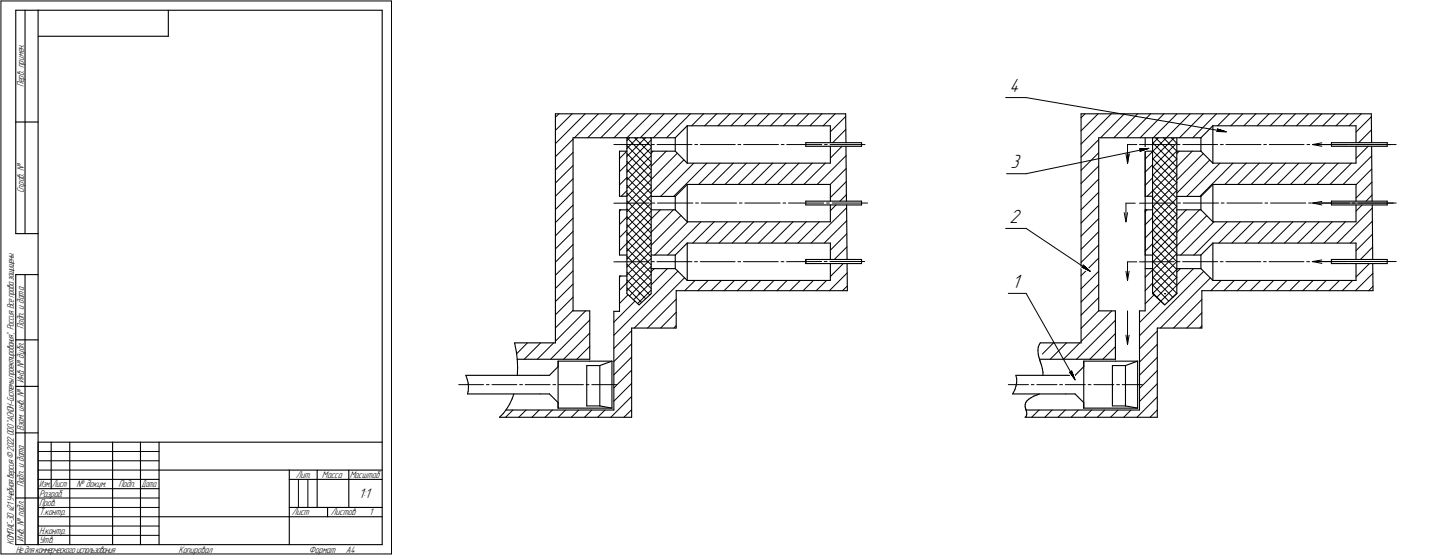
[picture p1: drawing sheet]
<svg xmlns="http://www.w3.org/2000/svg" width="777mm" height="300mm" viewBox="0 0 777 300" stroke-linecap="round" stroke-linejoin="round" font-family="sans-serif">
<g fill="none" stroke="#000" stroke-width=".59">
<path d="M8 6v119zM8 6h12zM13 6v119zM20 6v287zM20 6h185zM20 19h71zM91 6v13zM205 6v287zM8 66h12zM299 61h156zM299 61v123zM308 74v93z"/>
<path d="M308 74h55zM337 74v74zM350 74v70zM363 74l6-6zM363 74v7zM369 68h77zM369 68v20zM433 77v1zM433 77h30zM433 78v1zM433 79h30zM446 68v9z"/>
<path d="M446 79v9zM455 61v16zM455 79v29zM463 77v2zM581 61h156zM581 61v123zM591 74v93zM591 74h55zM616 74v74zM620 74v74zM633 74v70zM646 74v7z"/>
<path d="M652 68l-6 6zM652 68h77zM652 68v20zM716 77v1zM716 77h30zM716 78v1zM716 79h30zM729 68v9zM729 79v9zM737 61v16zM737 79l1 29zM746 77v2z"/>
<path d="M333 81h4zM333 81v24zM350 81h13zM363 81l6 7zM369 88h77zM369 99v20zM369 99h77zM369 99l-6 6zM446 99v9zM607 83l-1 5zM616 81h4zM616 81v24z"/>
<path d="M633 81h13zM646 81l6 7zM652 88h77zM652 99v20zM652 99h77zM652 99l-6 6zM729 99v9zM333 113v24zM333 113h4zM333 105h4zM350 113h13zM350 105h13z"/>
<path d="M363 113l6 6zM363 105v8zM369 119h77zM433 108v2zM433 108h30zM433 110h30zM446 110v9zM455 110v29zM463 108v2zM616 113v24zM616 113h4zM616 105h4z"/>
<path d="M633 113h13zM633 105h13zM646 113l6 6zM646 105v8zM652 119h77zM716 108v2zM716 108h30zM716 110h30zM729 110v9zM738 110v29zM746 108v2zM8 125h12z"/>
<path d="M333 137h4zM350 137h13zM363 137v7zM369 131v20zM369 131h77zM369 131l-6 6zM433 139v3zM433 139v1zM433 139h30zM446 131v8zM463 139v3zM616 137h4z"/>
<path d="M633 137h13zM646 137v7zM652 131v20zM652 131h77zM652 131l-6 6zM716 139v3zM716 139v1zM716 139h30zM729 131v8zM746 139v3zM8 147v146zM8 147h12z"/>
<path d="M13 147v146zM333 148v19zM333 148h4zM337 148v10zM337 158l7 6zM344 158h.1M350 144h13zM350 144v14zM363 144l6 7zM364 156h92zM364 156v20zM369 151h77z"/>
<path d="M433 141v1zM433 142h30zM446 142v9zM455 142l1 14zM616 148v19zM616 144h4zM620 148v10zM620 158l6 6zM626 158h1zM633 144h13zM633 144v14zM646 144l6 7z"/>
<path d="M646 156h92zM646 156v20zM652 151h77zM716 141v1zM716 142h30zM729 142v9zM738 142v14zM308 167h9zM317 167v26zM330 167v53zM330 167h3zM340 176h24z"/>
<path d="M340 176v48zM344 164l6-6zM591 167h9zM600 167v26zM613 167v53zM613 167h.1M613 167h3zM622 176h24zM622 176v48zM626 164l7-6zM8 183h12zM277 184h22z"/>
<path d="M277 184v1zM277 185l1 4zM278 189v4zM278 193h39zM278 193v4zM278 197v5zM300 194v25zM300 194h17zM300 194v3zM300 197l-5 5zM315 196v22zM315 196h7z"/>
<path d="M317 194h12zM322 196l7-2zM322 196v22zM329 194v25zM558 188v2zM558 190l1 2zM558 186v2zM559 192v1zM559 185l-1 1zM559 193h41zM559 193v1zM559 194h.1"/>
<path d="M559 184h22zM559 195h.1M559 184v1zM559 195h1zM560 195v1zM560 196v2zM560 198l1 2zM561 200v2zM583 194v25zM583 194h17zM583 194v3zM583 197l-5 5z"/>
<path d="M598 196v22zM598 196h7zM600 194h12zM605 196l7-2zM605 196v22zM612 194v25zM8 208h12zM250 202h40zM250 202l1 2zM251 204l1 2zM251 212h39zM252 206v2z"/>
<path d="M252 210l-1 2zM252 208v2zM272 220l-1 2zM274 217l-2 3zM275 214l-1 3zM276 212l-1 2zM290 202h5zM290 212h5zM295 212l5 4zM300 219h29zM300 216v3zM315 218h7z"/>
<path d="M322 218l7 1zM544 212h29zM545 211h.1M546 209l-1 2zM546 202h27zM546 202l1 1zM546 207v2zM547 203v2zM547 205l-1 2zM551 218v1zM551 217v1zM551 219h.1"/>
<path d="M552 220h.1M552 216l-1 1zM552 215v1zM552 215l1-1zM553 214h1zM554 214l2-1zM556 213l2-1zM558 212h1zM573 202h5zM573 212h5zM578 212l5 4zM583 219h29z"/>
<path d="M583 216v3zM598 218h7zM605 218l7 1zM8 232h12zM20 237h185zM20 237v56zM28 237v25zM38 237v56zM61 237v56zM76 237v56zM86 237v56zM269 224h71z"/>
<path d="M269 224l2-2zM272 220h58zM551 224h71zM551 224h1zM552 220h61zM552 220v1zM552 221v1zM552 223v1zM552 222v1zM20 257h66zM86 252h119zM156 252v41z"/>
<path d="M156 257h15zM171 252v21zM171 257h34zM188 252v21zM8 267h12zM20 262h66zM86 278h70zM156 278h49zM156 273h49zM176 273v5zM8 293h12zM20 293h185z"/>
</g>
<g fill="none" stroke="#000" stroke-width=".54">
<path d="M1 1v297zM1 1h209zM210 1v297zM541 52h11zM552 52l107 19zM299 77l16-16zM299 70l9-9zM299 63l1-2zM309 74l13-13zM323 74l13-13zM329 61l-13 13zM330 78h19z"/>
<path d="M337 80l6-6zM337 76l2-2zM337 74l13 13zM337 78l13 13zM341 74l9 9zM343 61l-13 13zM345 74l5 5zM350 74h.1M350 61l-13 13zM350 78h2zM351 74l13-13zM353 78h19z"/>
<path d="M357 61l-13 13zM371 61l-13 13zM372 68l6-7zM374 78h1zM377 78h18zM379 68l6-7zM386 68l6-7zM397 78h1zM399 61l-6 7zM400 78h19zM407 61l-7 7zM414 61l-7 7z"/>
<path d="M414 68l7-7zM420 78h2zM421 68l7-7zM423 78h19zM428 68l7-7zM435 68l7-7zM443 78h2zM446 78h19zM446 71l9-8zM449 61l-6 7zM453 79l-7 6zM455 70l-7 7z"/>
<path d="M455 77h.1M581 77l16-16zM581 70l9-9zM583 61l-2 2zM605 61l-13 13zM606 78h5zM606 78v10zM612 61l-13 13zM613 78h18zM619 61l-13 13zM620 77l3-3zM620 77l13 13z"/>
<path d="M621 74l12 11zM626 74l7 7zM626 61l-13 13zM630 74l3 3zM633 77l-13 13zM633 61l-13 13zM633 78h1zM636 78h19zM640 61l-13 13zM647 61l-13 13zM654 61l-13 13zM654 71h5z"/>
<path d="M654 71l1-1zM654 69l1 1zM654 69l5 2zM655 68l6-7zM656 78h2zM659 78h19zM662 68l6-7zM669 68l6-7zM676 68l6-7zM679 78h2zM682 78h19zM683 68l6-7z"/>
<path d="M690 68l6-7zM697 68l6-7zM703 78h1zM704 68l7-7zM706 78h18zM706 78h45zM706 78l5-1zM706 78l5 1zM711 68l7-7zM718 68l7-7zM725 68l7-7zM726 78h1z"/>
<path d="M729 78h19zM729 71l8-8zM731 77l6-7zM299 98l9-9zM299 91l9-9zM299 84l9-9zM333 92l4-4zM337 81l-4 4zM337 97l13-13zM337 92l13-13zM337 88l13-13zM337 84l10-10z"/>
<path d="M337 82l13 14zM337 87l13 13zM337 91l13 13zM337 95l13 13zM337 99l13 14zM337 95l-4 4zM350 88l-13 13zM350 89l8-8zM351 81l-1 1zM364 82l-14 14zM376 99l11-11zM383 99l11-11z"/>
<path d="M390 99l11-11zM397 99l11-11zM404 99l11-11zM411 99l12-11zM418 99l12-11zM425 99l12-11zM432 99l12-11zM439 99l16-15zM455 91l-9 8zM541 93h11zM552 93l66-13zM581 99l10-10z"/>
<path d="M581 92l10-10zM581 84l10-9zM605 83l1 5zM607 83l-1 5zM613 80v1zM613 80h5zM613 81l5-1zM613 81h.1M616 92l4-4zM620 94l13-13zM620 86l11-12zM620 81l7-7z"/>
<path d="M620 81l13 13zM620 85l13 13zM620 89l13 13zM620 94l13 13zM620 98l13 13zM620 96l-4 4zM620 81l-4 4zM633 98l-13 13zM633 90l-13 13zM633 85l-13 13zM633 97l14-15zM633 82l1-1z"/>
<path d="M641 81l-8 9zM650 86l-17 18zM659 99l11-11zM666 99l11-11zM673 99l11-11zM680 99l11-11zM687 99l11-11zM694 99l11-11zM701 99l11-11zM708 99l11-11zM715 99l12-11zM722 99l16-15z"/>
<path d="M729 99l9-8zM729 85l7-6zM299 120l9-10zM299 113l9-10zM299 105l9-9zM330 109h19zM334 113h-1zM337 118l13-13zM337 114l13-13zM337 109l13-13zM337 105l13-13zM337 104l13 13z"/>
<path d="M337 108l13 13zM337 112l13 13zM337 116l13 13zM337 117l-4 4zM337 102l-3 3zM350 118l5-5zM350 103l18-17zM351 109h1zM353 109h20zM355 105l18-17zM362 113l-12 12zM362 105l18-17z"/>
<path d="M374 109h1zM377 109h19zM398 109h1zM400 109h19zM421 109h1zM424 109h19zM444 109h2zM446 106l9-8zM447 109h19zM449 110l-3 3zM452 108l3-3zM581 120l10-10z"/>
<path d="M581 113l10-10zM581 106l10-10zM604 114l1 5zM605 109h5zM605 109v10zM606 114l-1 5zM613 109h19zM617 113l-1 1zM617 105l3-2zM620 120l13-13zM620 107l13-13zM620 102l13 13z"/>
<path d="M620 106l13 13zM620 111l13 13zM620 115l13 13zM620 119l13 13zM633 115l-13 13zM633 111l-13 13zM633 102l-13 13zM633 109h2zM636 109h19zM638 113l-5 5zM638 105l18-17zM645 113l-12 12z"/>
<path d="M645 105l18-17zM649 116l-16 16zM657 109h1zM660 109h19zM660 119l-18 18zM680 109h2zM683 109h19zM704 109h1zM706 109h45zM706 109l5-1zM706 109l5 1zM707 109h19z"/>
<path d="M727 109h2zM729 113l3-3zM729 106l9-8zM730 109h19zM738 105l-4 3zM299 134l9-10zM299 127l9-10zM337 135l13-13zM337 131l13-13zM337 126l13-13zM337 122l13-13zM337 121l13 13z"/>
<path d="M337 125l13 13zM337 129l13 13zM337 133l13 13zM337 138l13 13zM337 131l-4 4zM337 124l-4 4zM350 139l-13 13zM350 126l-13 13zM350 132l16-16zM352 137l18-18zM359 137l18-18zM372 131l12-12z"/>
<path d="M380 131l11-12zM387 131l11-12zM394 131l11-12zM401 131l11-12zM408 131l11-12zM415 131l11-12zM422 131l11-12zM429 131l12-12zM436 131l19-19zM443 131l12-12zM446 134l9-8zM449 139l6-6z"/>
<path d="M541 123h11zM552 123l34 23zM581 134l10-10zM581 127l10-10zM616 135l4-4zM616 121l4-4zM620 132l13-13zM620 123l13 13zM620 128l13 13zM620 132l13 13zM620 136l13 13zM620 124l-4 4z"/>
<path d="M633 136l-13 13zM633 128l-13 13zM633 124l-13 13zM635 137l18-18zM655 131l12-12zM662 131l12-12zM669 131l12-12zM676 131l12-12zM684 131l11-12zM691 131l11-12zM698 131l11-12zM705 131l11-12z"/>
<path d="M712 131l11-12zM719 131l19-19zM726 131l12-12zM729 135l9-9zM738 133l-7 6zM299 155l9-10zM299 148l9-10zM299 141l9-10zM330 141h19zM333 156l4-4zM333 149l1-1zM337 156l13-13z"/>
<path d="M337 148l13-13zM337 143l13-13zM337 142l13 13zM337 146l12 12zM337 150l10 10zM337 155l8 7zM338 158l-5 5zM338 159l12-12zM350 152l-9 9zM350 153l9-9zM350 146l2-2zM350 141h2z"/>
<path d="M353 141h19zM368 156l6-5zM373 141h2zM375 156l6-5zM377 141h18zM382 156l6-5zM389 156l6-5zM396 156l6-5zM397 141h1zM400 141h18zM404 156l5-5zM411 156l5-5z"/>
<path d="M418 156l5-5zM420 141h1zM423 141l19-1zM425 156l5-5zM432 156l5-5zM439 156l5-5zM443 140h2zM446 156l10-9zM446 140h19zM446 149l7-7zM453 156l3-2zM542 158h10z"/>
<path d="M552 158l26 46zM581 155l10-9zM581 148l10-9zM581 141l10-9zM582 143l4 3zM582 143h.1M582 142v1zM582 142l4 4zM605 146l1 5zM606 141h5zM606 141v10zM607 146l-1 5z"/>
<path d="M613 141h18zM616 149l4-4zM620 158l13-13zM620 145l13-13zM620 140l13 13zM620 145l13 13zM620 149l11 11zM620 153l8 9zM620 157l6 6zM620 152l-4 4zM622 160l11-11zM633 153l-9 9z"/>
<path d="M633 140l-13 14zM633 153l9-9zM633 146l2-2zM633 141h1zM636 141h19zM647 146l-34 34zM651 149l-27 27zM651 156l6-5zM656 141h2zM658 156l6-5zM659 141h19zM665 156l6-5z"/>
<path d="M672 156l6-5zM679 156l6-5zM679 141h2zM682 141h19zM686 156l6-5zM699 151l-6 5zM700 156l6-5zM703 141h1zM706 141l18-1zM706 140h45zM706 140h5zM706 140l5 1z"/>
<path d="M708 156l5-5zM715 156l5-5zM722 156l5-5zM726 140h1zM729 156l9-9zM729 140h19zM729 149l7-7zM729 142h.1M738 154l-2 2zM299 176l9-9zM299 169l9-9zM299 162l9-9z"/>
<path d="M315 167l-16 16zM317 172l-21 21zM330 173l11-11zM341 176l27-27zM343 163l7-7zM364 175l-2 1zM364 168l-9 8zM364 161l-16 15zM581 176l10-9zM581 169l10-9zM581 162l10-9zM606 167v18z"/>
<path d="M613 173l11-11zM616 163l4-5zM629 161l4-4zM646 175l-1 1zM646 168l-8 8zM646 161l-15 15zM284 184l-6 6zM291 184l-9 9zM298 184l-9 9zM303 193l14-14zM310 193l7-7zM330 194l10-9z"/>
<path d="M330 187l10-9zM330 180l34-34zM560 190l6-6zM565 193l8-9zM572 193l9-9zM575 200l3 4zM575 200h1zM576 199v1zM576 199l2 5zM579 193l21-21zM581 183l17-16zM586 193l14-14z"/>
<path d="M600 186l-7 7zM605 180l1 5zM607 180l-1 5zM613 194l9-9zM613 187l9-9zM247 207h13zM262 207h1zM264 207h14zM279 207h2zM282 207h14zM297 207h2zM300 207h14z"/>
<path d="M315 207h2zM318 207h14zM330 215l10-9zM330 208l10-9zM330 201l10-9zM542 207h11zM554 207h2zM557 207h11zM570 207h1zM573 207h11zM585 207h2zM588 207h11z"/>
<path d="M600 207h2zM603 207h11zM613 216l9-10zM613 209l9-10zM613 202l9-10zM272 224l4-4zM279 224l4-4zM286 224l4-4zM293 224l4-4zM300 224l4-4zM307 224l4-4zM314 224l4-4z"/>
<path d="M321 224l4-4zM328 224l12-11zM335 224l5-4zM555 224l4-4zM562 224l4-4zM569 224l4-4zM576 224l4-4zM583 224l4-4zM590 224l4-4zM597 224l4-4zM604 224l4-4zM611 224l11-11z"/>
<path d="M618 224l4-4zM20 247h66zM20 252h66zM20 242h66zM160 257v16zM166 257v16zM20 267h66zM20 273h66zM20 278h66zM1 298h209zM20 283h66zM20 288h66z"/>
</g>
<g fill="#fff" stroke="#fff" stroke-width=".54">
<path d="M544 147h6zM544 147h6zM544 147h6zM544 147h6zM544 147h6zM544 147h6zM544 147h6zM544 147h6zM544 147h6zM544 147h6zM544 147h6zM544 147h6zM544 148h6zM544 148h6zM544 148h6zM544 148h6zM544 148h6zM544 148h6zM544 148h6zM544 148h6zM544 148h6zM544 148h6zM544 148h6zM544 149h6zM544 149h6zM544 149h6zM544 149h6zM544 149h6zM544 149h6zM544 149h6zM544 149h6zM544 149h6zM544 149h6zM544 149h6zM544 149h6zM544 150h6zM544 150h6zM544 150h6zM544 150h6zM544 150h6zM544 150h6zM544 150h6zM544 150h6zM544 150h6zM544 150h6zM544 150h6zM544 150h6zM544 151h6zM544 151h6zM544 151h6zM544 151h6zM544 151h6zM544 151h6zM544 151h6zM544 151h6zM544 151h6zM544 151h6zM544 151h6zM544 151h6zM544 152h6zM544 152h6zM544 152h6zM544 152h6zM544 152h6zM544 152h6zM544 152h6zM544 152h6zM544 152h6zM544 152h6zM544 152h6zM544 152h6zM544 153h6zM544 153h6zM544 153h6zM544 153h6zM544 153h6zM544 153h6zM544 153h6zM544 153h6zM544 153h6zM544 153h6zM544 153h6zM544 154h6zM544 154h6zM544 154h6zM544 154h6zM544 154h6zM544 154h6zM544 154h6zM544 154h6zM544 154h6zM544 154h6zM544 154h6zM544 154h6zM544 155h6zM544 155h6zM544 155h6zM544 155h6zM544 155h6zM544 155h6zM544 155h6zM544 155h6zM544 155h6zM544 155h6zM544 155h6zM544 155h6zM544 156h6zM544 156h6zM544 156h6zM544 156h6zM544 156h6zM544 156h6zM544 156h6zM544 156h6zM544 156h6zM544 156h6zM544 156h6zM544 156h6z"/>
<path d="M576 199h1zM576 199h1zM576 199h1zM575 199h2zM575 199h2zM575 199h2zM575 199h2zM575 199h2zM575 199h2zM575 200h2zM574 200h3zM574 200h3zM574 200h3zM574 200h3zM574 200h3zM574 200h3zM575 200h2zM575 200h2zM575 200h2zM575 200h2zM575 200h2zM575 201h2zM575 201h2zM575 201h2zM575 201h2zM575 201h2zM575 201h2zM575 201h2zM575 201h3zM575 201h3zM575 201h3zM575 201h3zM576 202h2zM576 202h2zM576 202h2zM576 202h2zM576 202h2zM576 202h2zM576 202h2zM576 202h2zM576 202h2zM576 202h2zM576 202h2zM576 202h2zM576 203h2zM576 203h2zM576 203h2zM576 203h2zM577 203h1zM577 203h1zM577 203h1zM577 203h1zM577 203h1zM577 203h1zM577 203h1zM577 203h1z"/>
<path d="M543 112h7zM543 112h7zM543 112h7zM543 112h7zM543 112h7zM543 112h7zM543 112h7zM543 112h7zM543 112h7zM543 112h7zM543 113h7zM543 113h7zM543 113h7zM543 113h7zM543 113h7zM543 113h7zM543 113h7zM543 113h7zM543 113h7zM543 113h7zM543 113h7zM543 113h7zM543 114h7zM543 114h7zM543 114h7zM543 114h7zM543 114h7zM543 114h7zM543 114h7zM543 114h7zM543 114h7zM543 114h7zM543 114h7zM543 114h7zM543 115h7zM543 115h7zM543 115h7zM543 115h7zM543 115h7zM543 115h7zM543 115h7zM543 115h7zM543 115h7zM543 115h7zM543 115h7zM543 115h7zM543 116h7zM543 116h7zM543 116h7zM543 116h7zM543 116h7zM543 116h7zM543 116h7zM543 116h7zM543 116h7zM543 116h7zM543 116h7zM543 117h7zM543 117h7zM543 117h7zM543 117h7zM543 117h7zM543 117h7zM543 117h7zM543 117h7zM543 117h7zM543 117h7zM543 117h7zM543 117h7zM543 118h7zM543 118h7zM543 118h7zM543 118h7zM543 118h7zM543 118h7zM543 118h7zM543 118h7zM543 118h7zM543 118h7zM543 118h7zM543 118h7zM543 119h7zM543 119h7zM543 119h7zM543 119h7zM543 119h7zM543 119h7zM543 119h7zM543 119h7zM543 119h7zM543 119h7zM543 119h7zM543 119h7zM543 120h7zM543 120h7zM543 120h7zM543 120h7zM543 120h7zM543 120h7zM543 120h7zM543 120h7zM543 120h7zM543 120h7zM543 120h7zM543 120h7zM543 121h7zM543 121h7zM543 121h7zM543 121h7zM543 121h7zM543 121h7zM543 121h7zM543 121h7zM543 121h7zM543 121h7zM543 121h7zM543 121h7zM543 122h7z"/>
<path d="M582 142h1zM582 142h1zM582 142h1zM582 142h1zM582 142h1zM582 142h1zM582 142h1zM582 142h1zM582 142h1zM582 143h1zM582 143h2zM581 143h3zM581 143h3zM581 143h3zM581 143h3zM581 143h3zM581 143h3zM581 143h3zM581 143h3zM581 143h3zM581 144h3zM581 144h4zM581 144h4zM581 144h4zM581 144h4zM581 144h4zM582 144h3zM582 144h3zM582 144h3zM582 144h3zM582 144h3zM583 144h2zM583 145h2zM583 145h2zM583 145h2zM583 145h3zM583 145h3zM584 145h2zM584 145h2zM584 145h2zM584 145h2zM584 145h2zM585 145h1zM585 145h1zM585 146h1z"/>
<path d="M543 82h7zM543 82h7zM543 83h7zM543 83h7zM543 83h7zM543 83h7zM543 83h7zM543 83h7zM543 83h7zM543 83h7zM543 83h7zM543 83h7zM543 83h7zM543 83h7zM543 84h7zM543 84h7zM543 84h7zM543 84h7zM543 84h7zM543 84h7zM543 84h7zM543 84h7zM543 84h7zM543 84h7zM543 84h7zM543 84h7zM543 85h7zM543 85h7zM543 85h7zM543 85h7zM543 85h7zM543 85h7zM543 85h7zM543 85h7zM543 85h7zM543 85h7zM543 85h7zM543 86h7zM543 86h7zM543 86h7zM543 86h7zM543 86h7zM543 86h7zM543 86h7zM543 86h7zM543 86h7zM543 86h7zM543 86h7zM543 86h7zM543 87h7zM543 87h7zM543 87h7zM543 87h7zM543 87h7zM543 87h7zM543 87h7zM543 87h7zM543 87h7zM543 87h7zM543 87h7zM543 87h7zM543 88h7zM543 88h7zM543 88h7zM543 88h7zM543 88h7zM543 88h7zM543 88h7zM543 88h7zM543 88h7zM543 88h7zM543 88h7zM543 88h7zM543 89h7zM543 89h7zM543 89h7zM543 89h7zM543 89h7zM543 89h7zM543 89h7zM543 89h7zM543 89h7zM543 89h7zM543 89h7zM543 89h7zM543 90h7zM543 90h7zM543 90h7zM543 90h7zM543 90h7zM543 90h7zM543 90h7zM543 90h7zM543 90h7zM543 90h7zM543 90h7zM543 91h7zM543 91h7zM543 91h7zM543 91h7zM543 91h7zM543 91h7zM543 91h7zM543 91h7zM543 91h7zM543 91h7zM543 91h7zM543 91h7zM543 92h7zM543 92h7zM543 92h7zM543 92h7zM543 92h7zM543 92h7zM543 92h7zM543 92h7zM543 92h7zM543 92h7z"/>
<path d="M615 79h1zM614 79h3zM613 80h4zM612 80h5zM612 80h6zM612 80h6zM612 80h5zM612 80h5zM612 80h5zM612 80h5zM612 80h5zM612 80h5zM612 80h5zM612 80h4zM612 81h4zM612 81h4zM612 81h4zM612 81h4zM612 81h4zM612 81h3zM612 81h3zM612 81h3zM612 81h3zM612 81h2zM612 81h2zM612 81h2zM612 82h2z"/>
<path d="M543 41h7zM543 41h7zM543 42h7zM543 42h7zM543 42h7zM543 42h7zM543 42h7zM543 42h7zM543 42h7zM543 42h7zM543 42h7zM543 42h7zM543 42h7zM543 43h7zM543 43h7zM543 43h7zM543 43h7zM543 43h7zM543 43h7zM543 43h7zM543 43h7zM543 43h7zM543 43h7zM543 43h7zM543 43h7zM543 44h7zM543 44h7zM543 44h7zM543 44h7zM543 44h7zM543 44h7zM543 44h7zM543 44h7zM543 44h7zM543 44h7zM543 44h7zM543 44h7zM543 45h7zM543 45h7zM543 45h7zM543 45h7zM543 45h7zM543 45h7zM543 45h7zM543 45h7zM543 45h7zM543 45h7zM543 45h7zM543 45h7zM543 46h7zM543 46h7zM543 46h7zM543 46h7zM543 46h7zM543 46h7zM543 46h7zM543 46h7zM543 46h7zM543 46h7zM543 46h7zM543 46h7zM543 47h7zM543 47h7zM543 47h7zM543 47h7zM543 47h7zM543 47h7zM543 47h7zM543 47h7zM543 47h7zM543 47h7zM543 47h7zM543 47h7zM543 48h7zM543 48h7zM543 48h7zM543 48h7zM543 48h7zM543 48h7zM543 48h7zM543 48h7zM543 48h7zM543 48h7zM543 48h7zM543 49h7zM543 49h7zM543 49h7zM543 49h7zM543 49h7zM543 49h7zM543 49h7zM543 49h7zM543 49h7zM543 49h7zM543 49h7zM543 49h7zM543 50h7zM543 50h7zM543 50h7zM543 50h7zM543 50h7zM543 50h7zM543 50h7zM543 50h7zM543 50h7zM543 50h7zM543 50h7zM543 50h7zM543 51h7zM543 51h7zM543 51h7zM543 51h7zM543 51h7zM543 51h7zM543 51h7zM543 51h7zM543 51h7zM543 51h7z"/>
<path d="M654 69h1zM654 69h1zM654 69h1zM654 69h1zM654 69h2zM654 69h2zM654 69h2zM654 69h3zM654 70h3zM654 70h3zM654 70h3zM654 70h4zM654 70h4zM654 70h4zM654 70h4zM654 70h4zM654 70h4zM654 70h4zM654 70h5zM654 70h5zM654 71h5zM654 71h5zM654 71h5zM654 71h5zM654 71h5zM654 71h5zM654 71h4zM655 71h3z"/>
</g>
<g fill="#000" stroke="#000" stroke-width=".54">
<path d="M616 80h1zM615 80h2zM614 80h2zM613 80h3zM613 80h2zM613 80h2zM613 80h2zM613 80h1zM613 80h1z"/>
<path d="M616 80h1zM616 80h1zM615 80h1zM615 80h1zM615 80h1zM614 80h2zM614 80h1zM613 81h2zM613 81h2zM613 81h2zM613 81h1zM613 81h1zM613 81h1zM613 81h1z"/>
<path d="M655 70h1zM655 70h1zM655 70h1zM655 70h1zM655 70h2zM655 70h2zM655 70h2zM656 70h1zM656 70h2zM657 70h1zM657 70h1zM658 71h1zM658 71h1z"/>
<path d="M655 70h1zM655 70h1zM654 70h3zM654 70h3zM654 71h4zM654 71h4zM657 71h2z"/>
<path d="M582 143h1zM582 143h1zM582 143h1zM582 144h1zM582 144h1zM582 144h1zM582 144h1zM582 144h1zM583 144h1zM583 144h1zM583 144h1zM583 144h1zM583 144h1zM583 144h1zM584 145h1zM584 145h1zM584 145h1zM584 145h1z"/>
<path d="M582 143h1zM582 143h1zM582 143h1zM582 143h1zM582 143h1zM582 143h1zM583 143h1zM583 143h1zM583 144h1zM583 144h1zM583 144h1zM583 144h1zM583 144h1zM584 144h1zM584 144h1zM584 144h1zM584 145h1z"/>
<path d="M575 200h1zM575 200h1zM575 200h1zM575 200h1zM575 200h1zM575 200h1zM575 200h1zM575 201h1zM576 201h1zM576 201h1zM576 201h1zM576 202h1zM576 202h1zM576 202h1zM576 202h1zM576 202h1zM576 202h1z"/>
<path d="M576 200h1zM576 200h1zM576 200h1zM576 200h1zM576 200h1zM576 201h1zM576 201h1zM576 201h1zM576 201h1zM576 201h1zM576 201h1zM576 201h1zM576 201h1z"/>
</g>
<g font-size="10.9">
<text x="543" y="49">4</text>
<text x="543" y="90">3</text>
<text x="543" y="120">2</text>
<text x="544" y="154">1</text>
</g>
<text font-size="7.8" x="193" y="268">1:1</text>
<g font-size="5.4">
<text x="13" y="47" transform="rotate(-90 13 47)">Перв. примен.</text>
<text x="13" y="104" transform="rotate(-90 13 104)">Справ. №</text>
<text x="13" y="177" transform="rotate(-90 13 177)">Подп. и дата</text>
<text x="13" y="206" transform="rotate(-90 13 206)">Инв. № дубл.</text>
<text x="13" y="232" transform="rotate(-90 13 232)">Взам. инв. №</text>
<text x="159" y="257">Лит.</text>
<text x="173" y="257">Масса</text>
<text x="188" y="257">Масштаб</text>
<text x="13" y="262" transform="rotate(-90 13 262)">Подп. и дата</text>
<text x="41" y="262">№ докум.</text>
<text x="64" y="262">Подп.</text>
<text x="21" y="267">Разраб.</text>
<text x="21" y="272">Пров.</text>
<text x="21" y="277">Т.контр.</text>
<text x="157" y="277">Лист</text>
<text x="178" y="277">Листов</text>
<text x="198" y="277">1</text>
<text x="21" y="287">Н.контр.</text>
<text x="7" y="292" transform="rotate(-90 7 292)">КОМПАС-3Dv21 Учебнаяверсия©2022ООО&quot;АСКОН-Системыпроектирования&quot;, Россия. Всеправазащищены.</text>
<text x="13" y="291" transform="rotate(-90 13 291)">Инв. № подл.</text>
<text x="21" y="292">Утв.</text>
<text x="8" y="297">Недлякоммерческогоиспользования</text>
<text x="96" y="297">Копировал</text>
<text x="166" y="297">Формат</text>
<text x="186" y="297">A4</text>
</g>
<g font-size="5.3">
<text x="21" y="262">Изм.</text>
<text x="28" y="262">Лист</text>
<text x="76" y="262">Дата</text>
</g>
</svg>
